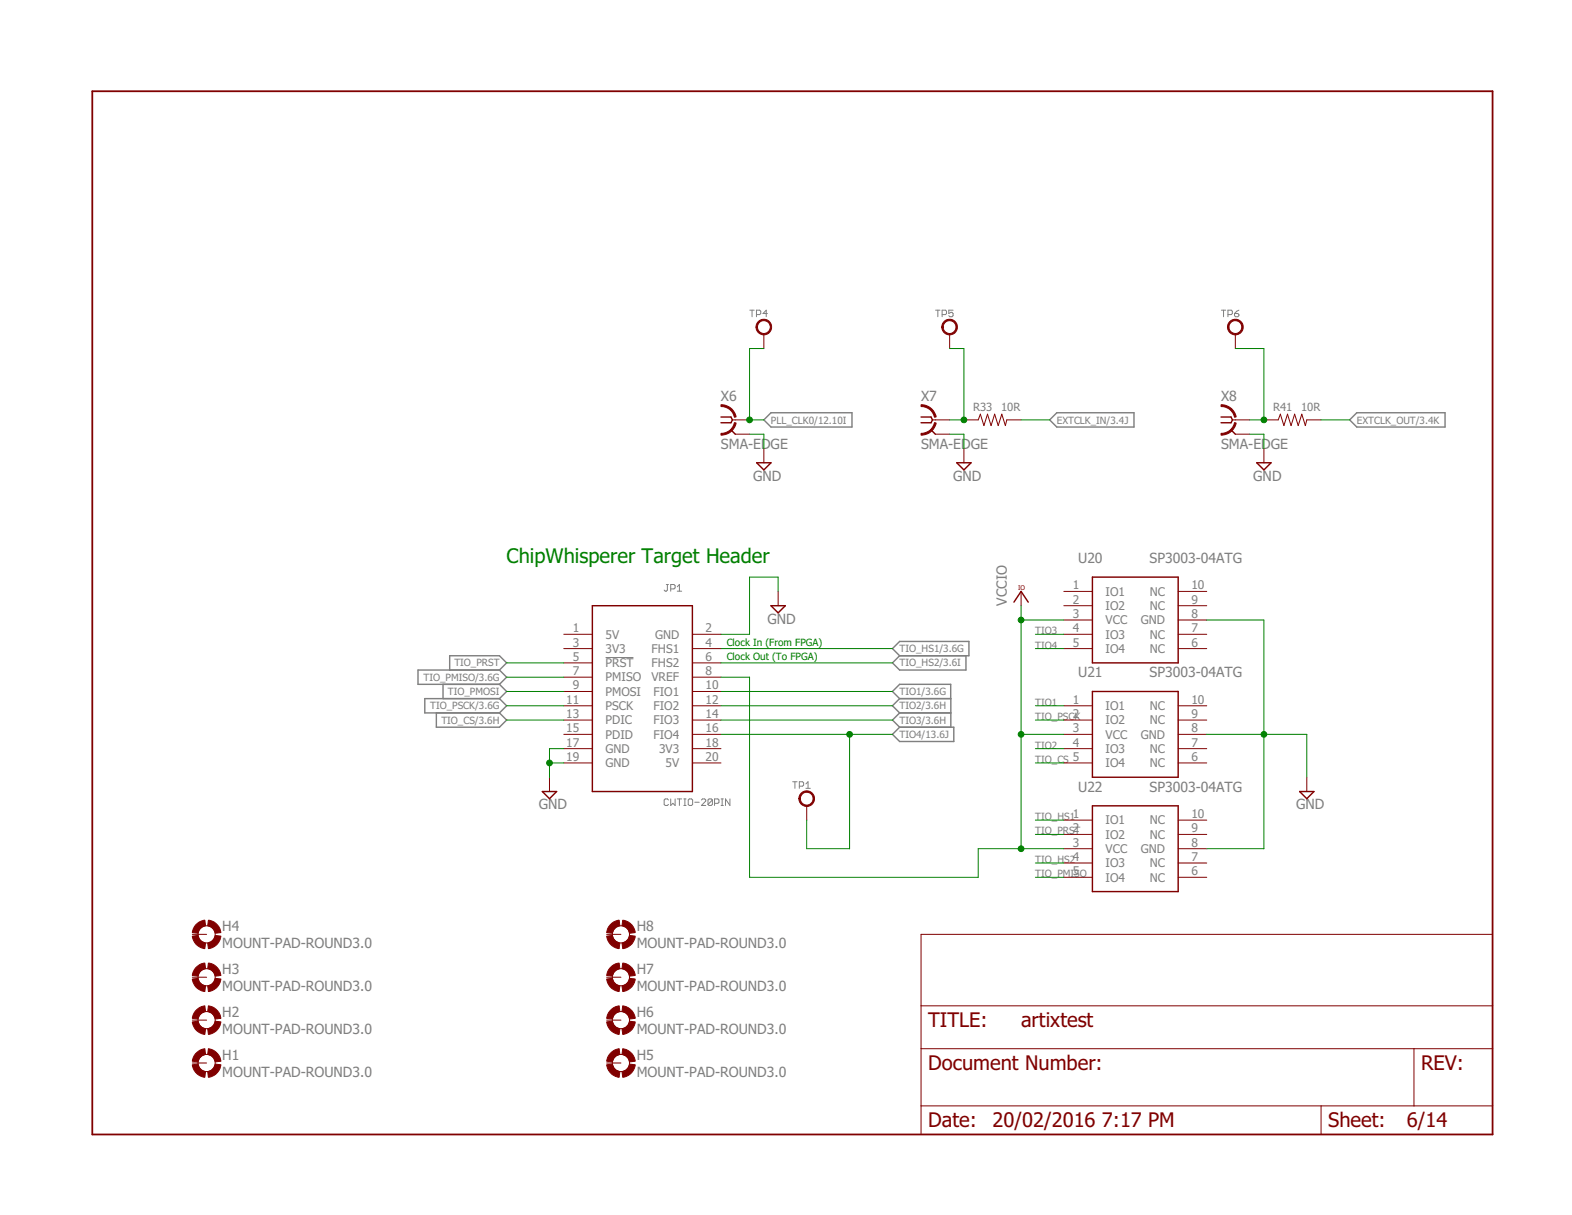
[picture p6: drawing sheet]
<svg xmlns="http://www.w3.org/2000/svg" width="279mm" height="216mm" viewBox="0 0 279 216" stroke-linecap="round" stroke-linejoin="round" font-family="sans-serif">
<g fill="none" stroke="#808080" stroke-width=".18">
<path d="M133.3 55.1h.7M133.7 55.1v1.2M134.5 55.9h.5l.2-.2v-.4l-.2-.2h-.5v1.2M136.4 55.7h-.8l.6-.6v1.2M166.3 55.1h.8M166.7 55.1v1.2M167.4 55.9h.6l.2-.2v-.4l-.2-.2h-.6v1.2M169.4 55.1h-.8v.6l.4-.2h.2l.2 .2v.4l-.2 .2h-.4l-.2-.2M217.1 55.1h.7M217.5 55.1v1.2M218.2 55.9h.6l.2-.2v-.4l-.2-.2h-.6v1.2M219.4 55.7h.6l.2 .4-.2 .2h-.4l-.2-.2z"/>
<path d="M220.2 55.1l-.8 .6M107.6 116.8h5M118.4 103.9h.4M118.6 103.9v1l-.2 .2-.4-.2M119.2 104.6h.6l.2-.1v-.4l-.2-.2h-.6v1.2M120.4 104.3l.4-.4v1.2M120.4 105.1h.8M140.9 138.9h.8M141.3 138.9v1.2M142.1 139.7h.5l.2-.2v-.4l-.2-.2h-.5v1.2M143.2 139.3l.4-.4v1.2M118.8 142.2l-.2-.2h-.4l-.2 .2v.7l.2 .2h.4l.2-.2"/>
<path d="M119.2 142v1.1l.4-.4 .4 .4v-1.1M120.4 142h.8M120.8 142v1.1M121.5 142h.4M121.5 143.1h.4M121.7 142v1.1M122.5 142h.4l.2 .2v.7l-.2 .2h-.4l-.2-.2v-.7zM123.5 142.6h.8M124.7 142.2l.2-.2h.3l.2 .2v.1l-.7 .8h.7M126.6 142.2l-.2-.2h-.4l-.2 .2v.7M126.6 142.2v.7l-.2 .2h-.4l-.2-.2M126.6 142.2l-.8 .7"/>
<path d="M127 142.7h.6l.2-.1v-.4l-.2-.2h-.6v1.1M128.2 142h.4M128.2 143.1h.4M128.4 142v1.1M129.7 142v1.1l-.8-1.1v1.1M143.2 140.1h.8"/>
</g>
<g fill="none" stroke="#808080" stroke-width=".25">
<path d="M135.8 74.6l1.2-1.3h14.4v2.6h-14.4zM187.8 73.3h13.7v2.6h-13.7l-1.2-1.3zM241.2 73.3h15.6v2.6h-15.6l-1.3-1.3zM79.9 119.1v-2.6h8.9l1.2 1.3-1.2 1.3M88.8 119.1h-14.5v2.5h14.5M88.8 119.1l1.2 1.2-1.2 1.3M158.6 115.3l1.3-1.3h12.3v2.5h-12.3zM159.9 116.5l-1.3 1.3 1.3 1.3h11.8v-2.6M77.6 126.7v2.5h11.2l1.2-1.2-1.2-1.3M78.7 121.6v2.5M88.8 124.1h-13.3v2.6h13.3M88.8 121.6l1.2 1.3-1.2 1.2"/>
<path d="M88.8 124.1l1.2 1.3-1.2 1.3M159.9 124.1l-1.3-1.2 1.3-1.3h9.1v7.6M159.9 124.1h9.1M159.9 124.1l-1.3 1.3 1.3 1.3M159.9 126.7h9.1M159.9 126.7l-1.3 1.3 1.3 1.2M159.9 129.2h9.6v2.6h-9.6l-1.3-1.3z"/>
</g>
<path d="M16.4 16.2h248.9v185.4h-248.9z" fill="none" stroke="#800000" stroke-width=".32"/>
<g fill="none" stroke="#800000" stroke-width=".18">
<path d="M135.8 59.4v2.5M168.8 59.4v2.5M219.6 59.4v2.5M130.2 74.6h3M130.7 77.2h2.5M135.8 79.7v2.5M165.7 74.6h3.1M166.2 77.2h2.6M171.3 74.6h2.6l.3-1 .7 2 .6-2 .6 2 .7-2 .6 2 .7-2 .6 2 .2-1h2.6M171.3 79.7v2.5M219.1 74.6h3M219.6 77.2h2.5"/>
<path d="M224.6 74.6h2.6l.4-1 .6 2 .6-2 .7 2 .6-2 .6 2 .7-2 .6 2 .3-1h2.5M224.6 79.7v2.5M100.2 112.7h5.1M100.2 115.3h5.1M100.2 117.8h5.1M123.1 112.7h5M123.1 115.3h5M123.1 117.8h5M138.3 105.1v2.5M181.5 105.1v2.5M189.1 112.7h5.1M189.1 115.3h5.1"/>
<path d="M189.1 105.1h5.1M189.1 107.6h5.1M189.1 110.2h5.1M209.4 112.7h5.1M209.4 115.3h5.1M209.4 105.1h5.1M209.4 107.6h5.1M209.4 110.2h5.1M97.7 138.1v2.6M100.2 120.3h5.1M100.2 122.9h5.1M100.2 125.4h5.1"/>
<path d="M100.2 128h5.1M100.2 130.5h5.1M100.2 133h5.1M100.2 135.6h5.1M123.1 120.3h5M123.1 122.9h5M123.1 125.4h5M123.1 128h5M123.1 130.5h5M123.1 133h5M123.1 135.6h5M189.1 125.4h5.1"/>
<path d="M189.1 128h5.1M189.1 130.5h5.1M189.1 133h5.1M189.1 135.6h5.1M209.4 125.4h5.1M209.4 128h5.1M209.4 130.5h5.1M209.4 133h5.1M209.4 135.6h5.1M232.3 138.1v2.6M143.4 143.2v2.5M189.1 145.7h5.1"/>
<path d="M189.1 148.3h5.1M189.1 150.8h5.1M189.1 153.4h5.1M189.1 155.9h5.1M209.4 145.7h5.1M209.4 148.3h5.1M209.4 150.8h5.1M209.4 153.4h5.1M209.4 155.9h5.1M34.2 166h2.5M34.2 173.7h2.5M107.8 166h2.6"/>
<path d="M107.8 173.7h2.6M163.7 166h101.6v35.6h-101.6zM163.7 178.7h101.6M34.2 188.9h2.5M34.2 181.3h2.5M107.8 188.9h2.6M107.8 181.3h2.6M163.7 186.4h101.6M163.7 196.5h101.6M234.8 196.5v5.1M251.3 186.4v10.1"/>
<circle cx="36.7" cy="173.7" r="1.52"/>
<circle cx="36.7" cy="166" r="1.52"/>
<circle cx="110.4" cy="173.7" r="1.52"/>
<circle cx="110.4" cy="166" r="1.52"/>
<circle cx="36.7" cy="181.3" r="1.52"/>
<circle cx="36.7" cy="188.9" r="1.52"/>
<circle cx="110.4" cy="181.3" r="1.52"/>
<circle cx="110.4" cy="188.9" r="1.52"/>
</g>
<g fill="none" stroke="#800000" stroke-width=".25">
<path d="M128.1 74.1h1.8l.3 .5-.3 .5h-1.8M129.9 76.4l.8 .8M163.7 74.1h1.8l.2 .5-.2 .5h-1.8M165.5 76.4l.7 .8M217 74.1h1.8l.3 .5-.3 .5h-1.8M218.8 76.4l.8 .8M134.5 82.2h2.5l-1.2 1.3zM170.1 82.2h2.5l-1.3 1.3zM223.4 82.2h2.5l-1.3 1.3zM105.3 107.6h17.8v33.1h-17.8zM137 107.6h2.6l-1.3 1.3zM180.2 107l1.3-1.9 1.3 1.9"/>
<path d="M194.2 102.6h15.2v15.2h-15.2zM194.2 122.9h15.2v15.2h-15.2zM96.4 140.7h2.5l-1.2 1.2zM194.2 143.2h15.2v15.2h-15.2zM231 140.7h2.5l-1.2 1.2z"/>
</g>
<g fill="#800000" stroke="#800000" stroke-width=".18">
<path d="M37 186.4a2.59 2.59 0 0 1 2.3 2.2l-1.1 .1a1.57 1.57 0 0 0-1.3-1.3z" fill-rule="evenodd"/>
<path d="M34.8 187.2a2.59 2.59 0 0 1 1.6-.8l.1 1a1.51 1.51 0 0 0-1.3 1.3l-1-.1 .1-.6z" fill-rule="evenodd"/>
<path d="M34.2 189.2l1-.1a1.46 1.46 0 0 0 1.3 1.3l-.1 1a2.52 2.52 0 0 1-2.2-2.2z" fill-rule="evenodd"/>
<path d="M36.9 190.4a1.51 1.51 0 0 0 1.3-1.3l1.1 .1a2.59 2.59 0 0 1-2.3 2.2z" fill-rule="evenodd"/>
<path d="M37 178.7a2.59 2.59 0 0 1 2.3 2.3l-1.1 .1a1.57 1.57 0 0 0-1.3-1.4z" fill-rule="evenodd"/>
<path d="M34.8 179.6a2.59 2.59 0 0 1 1.6-.9l.1 1a1.51 1.51 0 0 0-1.3 1.4l-1-.1 .1-.7z" fill-rule="evenodd"/>
<path d="M34.2 181.6l1-.1a1.46 1.46 0 0 0 1.3 1.3l-.1 1a2.52 2.52 0 0 1-2.2-2.2z" fill-rule="evenodd"/>
<path d="M36.9 182.8a1.51 1.51 0 0 0 1.3-1.3l1.1 .1a2.53 2.53 0 0 1-2.3 2.2z" fill-rule="evenodd"/>
<path d="M37 171.1a2.53 2.53 0 0 1 2.3 2.2l-1.1 .2a1.57 1.57 0 0 0-1.3-1.4z" fill-rule="evenodd"/>
<path d="M34.8 172a2.46 2.46 0 0 1 1.6-.9l.1 1a1.51 1.51 0 0 0-1.3 1.4l-1-.2 .1-.6z" fill-rule="evenodd"/>
<path d="M34.2 174l1-.2a1.46 1.46 0 0 0 1.3 1.4l-.1 1a2.52 2.52 0 0 1-2.2-2.2z" fill-rule="evenodd"/>
<path d="M36.9 175.2a1.51 1.51 0 0 0 1.3-1.4l1.1 .2a2.53 2.53 0 0 1-2.3 2.2z" fill-rule="evenodd"/>
<path d="M37 163.5a2.53 2.53 0 0 1 2.3 2.2l-1.1 .1a1.57 1.57 0 0 0-1.3-1.3z" fill-rule="evenodd"/>
<path d="M34.8 164.4a2.46 2.46 0 0 1 1.6-.9l.1 1a1.51 1.51 0 0 0-1.3 1.3l-1-.1 .1-.6z" fill-rule="evenodd"/>
<path d="M34.2 166.3l1-.1a1.51 1.51 0 0 0 1.3 1.4l-.1 1a2.52 2.52 0 0 1-2.2-2.3z" fill-rule="evenodd"/>
<path d="M38.2 166.2l1.1 .1a2.53 2.53 0 0 1-2.3 2.3l-.1-1a1.56 1.56 0 0 0 1.3-1.4z" fill-rule="evenodd"/>
<path d="M110.7 186.4a2.59 2.59 0 0 1 2.2 2.2l-1 .1a1.51 1.51 0 0 0-1.3-1.3z" fill-rule="evenodd"/>
<path d="M108.4 187.2a2.47 2.47 0 0 1 1.6-.8l.2 1a1.57 1.57 0 0 0-1.4 1.3l-1-.1 .2-.6z" fill-rule="evenodd"/>
<path d="M107.8 189.2l1-.1a1.51 1.51 0 0 0 1.4 1.3l-.2 1a2.52 2.52 0 0 1-2.2-2.2z" fill-rule="evenodd"/>
<path d="M110.6 190.4a1.46 1.46 0 0 0 1.3-1.3l1 .1a2.52 2.52 0 0 1-2.2 2.2z" fill-rule="evenodd"/>
<path d="M110.7 178.7a2.59 2.59 0 0 1 2.2 2.3l-1 .1a1.51 1.51 0 0 0-1.3-1.4z" fill-rule="evenodd"/>
<path d="M108.4 179.6a2.47 2.47 0 0 1 1.6-.9l.2 1a1.57 1.57 0 0 0-1.4 1.4l-1-.1 .2-.7z" fill-rule="evenodd"/>
<path d="M107.8 181.6l1-.1a1.51 1.51 0 0 0 1.4 1.3l-.2 1a2.52 2.52 0 0 1-2.2-2.2z" fill-rule="evenodd"/>
<path d="M110.6 182.8a1.46 1.46 0 0 0 1.3-1.3l1 .1a2.48 2.48 0 0 1-2.2 2.2z" fill-rule="evenodd"/>
<path d="M110.7 171.1a2.53 2.53 0 0 1 2.2 2.2l-1 .2a1.51 1.51 0 0 0-1.3-1.4z" fill-rule="evenodd"/>
<path d="M108.4 172a2.34 2.34 0 0 1 1.6-.9l.2 1a1.57 1.57 0 0 0-1.4 1.4l-1-.2 .2-.6z" fill-rule="evenodd"/>
<path d="M107.8 174l1-.2a1.51 1.51 0 0 0 1.4 1.4l-.2 1a2.52 2.52 0 0 1-2.2-2.2z" fill-rule="evenodd"/>
<path d="M110.6 175.2a1.46 1.46 0 0 0 1.3-1.4l1 .2a2.48 2.48 0 0 1-2.2 2.2z" fill-rule="evenodd"/>
<path d="M110.7 163.5a2.53 2.53 0 0 1 2.2 2.2l-1 .1a1.51 1.51 0 0 0-1.3-1.3z" fill-rule="evenodd"/>
<path d="M108.4 164.4a2.34 2.34 0 0 1 1.6-.9l.2 1a1.57 1.57 0 0 0-1.4 1.3l-1-.1 .2-.6z" fill-rule="evenodd"/>
<path d="M107.8 166.3l1-.1a1.56 1.56 0 0 0 1.4 1.4l-.2 1a2.52 2.52 0 0 1-2.2-2.3z" fill-rule="evenodd"/>
<path d="M111.9 166.2l1 .1a2.48 2.48 0 0 1-2.2 2.3l-.1-1a1.51 1.51 0 0 0 1.3-1.4z" fill-rule="evenodd"/>
<path d="M128.1 71.9a2.67 2.67 0 0 1 2.7 2.2h-.3a2.35 2.35 0 0 0-2.4-1.9z" fill-rule="evenodd"/>
<path d="M128.1 77a2.35 2.35 0 0 0 2.4-1.9l.3 .1a2.64 2.64 0 0 1-2.7 2.1z" fill-rule="evenodd"/>
<path d="M163.7 71.9a2.67 2.67 0 0 1 2.7 2.2h-.3a2.35 2.35 0 0 0-2.4-1.9z" fill-rule="evenodd"/>
<path d="M163.7 77a2.35 2.35 0 0 0 2.4-1.9l.3 .1a2.69 2.69 0 0 1-2.7 2.1z" fill-rule="evenodd"/>
<path d="M217 71.9a2.67 2.67 0 0 1 2.7 2.2h-.3a2.35 2.35 0 0 0-2.4-1.9z" fill-rule="evenodd"/>
<path d="M217 77a2.35 2.35 0 0 0 2.4-1.9l.3 .1a2.64 2.64 0 0 1-2.7 2.1z" fill-rule="evenodd"/>
<path d="M142.4 141a1.39 1.39 0 0 1 2.2 .2 1.39 1.39 0 0 1-.9 2.1 1.39 1.39 0 0 1-1.7-1.4h.2a1.14 1.14 0 0 1 1.6-1.1 1.14 1.14 0 0 1 .3 1.9 1.14 1.14 0 0 1-1.8-.5l-.1-.3h-.2v-.3z" fill-rule="evenodd"/>
<path d="M134.7 57.2a1.39 1.39 0 0 1 2.3 .2 1.39 1.39 0 0 1-.9 2.1 1.39 1.39 0 0 1-1.7-1.4h.2a1.15 1.15 0 0 1 1.6-1.1 1.15 1.15 0 0 1 .3 2 1.15 1.15 0 0 1-1.8-.6l-.1-.3h-.2v-.3z" fill-rule="evenodd"/>
<path d="M167.8 57.2a1.39 1.39 0 0 1 2.2 .2 1.39 1.39 0 0 1-.9 2.1 1.39 1.39 0 0 1-1.7-1.4h.2a1.14 1.14 0 0 1 1.7-.9 1.14 1.14 0 0 1 .2 1.9 1.14 1.14 0 0 1-1.8-.7l-.1-.3h-.2v-.3z" fill-rule="evenodd"/>
<path d="M218.5 57.2a1.4 1.4 0 0 1 2.3 .2 1.4 1.4 0 0 1-.9 2.1 1.4 1.4 0 0 1-1.7-1.4h.2a1.15 1.15 0 0 1 1.6-1.1 1.15 1.15 0 0 1 .3 2 1.15 1.15 0 0 1-1.8-.6l-.1-.3h-.2v-.3z" fill-rule="evenodd"/>
</g>
<g fill="none" stroke="#008000" stroke-width=".18">
<path d="M133.2 77.2h2.6v2.5M135.8 61.9h-2.6v12.7h2.6M168.8 77.2h2.5v2.5M168.8 61.9h2.5v12.7h-2.5M181.5 74.6h5.1M219.6 61.9h5v12.7h-2.5M222.1 77.2h2.5v2.5M234.8 74.6h5.1M90 117.8h10.2M128.1 115.3h30.5M128.1 117.8h30.5M138.3 105.1v-2.5h-5.1v10.1h-5.1"/>
<path d="M181.5 110.2h7.6M181.5 107.6v43.2M184 112.7h5.1M184 115.3h5.1M214.5 110.2h10.1v40.6h-10.1M90 122.9h10.2M90 125.4h10.2M90 128h10.2M90 120.3h10.2M97.7 135.6h2.5M100.2 133h-2.5v5.1M128.1 120.3h5.1v35.6h40.7v-5.1h15.2"/>
<path d="M128.1 130.5h30.5M128.1 122.9h30.5M128.1 125.4h30.5M128.1 128h30.5M151 130.5v20.3h-7.6v-5.1M181.5 130.5h7.6M184 133h5.1M184 135.6h5.1M184 125.4h5.1M184 128h5.1M214.5 130.5h17.8v7.6M184 145.7h5.1"/>
<path d="M184 153.4h5.1M184 155.9h5.1M184 148.3h5.1"/>
</g>
<g fill="#008000" stroke="#008000" stroke-width=".18">
<circle cx="97.7" cy="135.6" r=".51"/>
<circle cx="224.6" cy="130.5" r=".51"/>
<circle cx="151" cy="130.5" r=".51"/>
<circle cx="171.3" cy="74.6" r=".51"/>
<circle cx="224.6" cy="74.6" r=".51"/>
<circle cx="133.2" cy="74.6" r=".51"/>
<circle cx="181.5" cy="110.2" r=".51"/>
<circle cx="181.5" cy="130.5" r=".51"/>
<circle cx="181.5" cy="150.8" r=".51"/>
</g>
<text font-size="3.6" fill="#008000" x="90.1" y="100">ChipWhisperer Target Header</text>
<g font-size="3.6" fill="#800000">
<text x="165" y="182.5">TITLE:</text>
<text x="181.5" y="182.5">artixtest</text>
<text x="165" y="190.2">Document Number:</text>
<text x="252.6" y="190.2">REV:</text>
<text x="165" y="200.3">Date:</text>
<text x="176.4" y="200.3">20/02/2016</text>
<text x="195.8" y="200.3">7:17 PM</text>
<text x="236.1" y="200.3">Sheet:</text>
<text x="250" y="200.3">6/14</text>
</g>
<g font-size="2.5" fill="#808080">
<text x="128.1" y="71.3">X6</text>
<text x="163.7" y="71.3">X7</text>
<text x="217" y="71.3">X8</text>
<text x="128.1" y="79.7">SMA-EDGE</text>
<text x="163.7" y="79.7">SMA-EDGE</text>
<text x="217" y="79.7">SMA-EDGE</text>
<text x="133.9" y="85.4">GND</text>
<text x="169.4" y="85.4">GND</text>
<text x="222.7" y="85.4">GND</text>
<text x="191.6" y="100">U20</text>
<text x="204.3" y="100">SP3003-04ATG</text>
<text x="178.9" y="107.6" transform="rotate(-90 178.9 107.6)">VCCIO</text>
<text x="136.4" y="110.8">GND</text>
<text x="191.6" y="120.3">U21</text>
<text x="204.3" y="120.3">SP3003-04ATG</text>
<text x="95.8" y="143.8">GND</text>
<text x="191.6" y="140.6">U22</text>
<text x="204.3" y="140.6">SP3003-04ATG</text>
<text x="230.4" y="143.8">GND</text>
<text x="39.5" y="165.5">H4</text>
<text x="113.2" y="165.5">H8</text>
<text x="39.5" y="168.5">MOUNT-PAD-ROUND3.0</text>
<text x="39.5" y="173.1">H3</text>
<text x="113.2" y="168.5">MOUNT-PAD-ROUND3.0</text>
<text x="113.2" y="173.1">H7</text>
<text x="39.5" y="176.1">MOUNT-PAD-ROUND3.0</text>
<text x="113.2" y="176.1">MOUNT-PAD-ROUND3.0</text>
<text x="39.5" y="183.7">MOUNT-PAD-ROUND3.0</text>
<text x="39.5" y="180.7">H2</text>
<text x="113.2" y="183.7">MOUNT-PAD-ROUND3.0</text>
<text x="113.2" y="180.7">H6</text>
<text x="39.5" y="191.4">MOUNT-PAD-ROUND3.0</text>
<text x="39.5" y="188.3">H1</text>
<text x="113.2" y="191.4">MOUNT-PAD-ROUND3.0</text>
<text x="113.2" y="188.3">H5</text>
</g>
<g font-size="2.1" fill="#808080">
<text x="190.7" y="104.7">1</text>
<text x="190.7" y="107.3">2</text>
<text x="196.5" y="105.9">IO1</text>
<text x="204.4" y="105.9">NC</text>
<text x="211.7" y="107.3">9</text>
<text x="211.7" y="104.7">10</text>
<text x="101.8" y="112.4">1</text>
<text x="107.6" y="113.5">5V</text>
<text x="116.4" y="113.5">GND</text>
<text x="125.4" y="112.4">2</text>
<text x="190.7" y="109.8">3</text>
<text x="190.7" y="112.4">4</text>
<text x="196.5" y="108.4">IO2</text>
<text x="196.5" y="110.9">VCC</text>
<text x="196.5" y="113.5">IO3</text>
<text x="202.8" y="110.9">GND</text>
<text x="204.4" y="113.5">NC</text>
<text x="204.4" y="108.4">NC</text>
<text x="211.7" y="112.4">7</text>
<text x="211.7" y="109.8">8</text>
<text x="101.8" y="114.9">3</text>
<text x="101.8" y="117.4">5</text>
<text x="101.8" y="120">7</text>
<text x="107.6" y="116">3V3</text>
<text x="107.6" y="118.6">PRST</text>
<text x="115.8" y="116">FHS1</text>
<text x="115.8" y="118.6">FHS2</text>
<text x="125.4" y="114.9">4</text>
<text x="125.4" y="117.4">6</text>
<text x="125.4" y="120">8</text>
<text x="190.7" y="114.9">5</text>
<text x="196.5" y="116">IO4</text>
<text x="204.4" y="116">NC</text>
<text x="211.7" y="114.9">6</text>
<text x="100.6" y="125.1">11</text>
<text x="101.8" y="122.5">9</text>
<text x="107.6" y="121.1">PMISO</text>
<text x="107.6" y="123.6">PMOSI</text>
<text x="115.8" y="121.1">VREF</text>
<text x="116.1" y="123.6">FIO1</text>
<text x="125.4" y="122.5">10</text>
<text x="125.4" y="125.1">12</text>
<text x="190.7" y="125.1">1</text>
<text x="211.7" y="125.1">10</text>
<text x="100.6" y="127.6">13</text>
<text x="100.6" y="130.1">15</text>
<text x="107.6" y="126.2">PSCK</text>
<text x="107.6" y="128.7">PDIC</text>
<text x="107.6" y="131.3">PDID</text>
<text x="116.1" y="126.2">FIO2</text>
<text x="116.1" y="128.7">FIO3</text>
<text x="116.1" y="131.3">FIO4</text>
<text x="125.4" y="127.6">14</text>
<text x="125.4" y="130.1">16</text>
<text x="190.7" y="127.6">2</text>
<text x="190.7" y="130.1">3</text>
<text x="196.5" y="126.2">IO1</text>
<text x="196.5" y="128.7">IO2</text>
<text x="196.5" y="131.3">VCC</text>
<text x="202.8" y="131.3">GND</text>
<text x="204.4" y="128.7">NC</text>
<text x="204.4" y="126.2">NC</text>
<text x="211.7" y="130.1">8</text>
<text x="211.7" y="127.6">9</text>
<text x="100.6" y="132.7">17</text>
<text x="100.6" y="135.2">19</text>
<text x="107.6" y="133.8">GND</text>
<text x="107.6" y="136.3">GND</text>
<text x="117.1" y="133.8">3V3</text>
<text x="118.3" y="136.3">5V</text>
<text x="125.4" y="132.7">18</text>
<text x="125.4" y="135.2">20</text>
<text x="190.7" y="132.7">4</text>
<text x="190.7" y="135.2">5</text>
<text x="196.5" y="133.8">IO3</text>
<text x="196.5" y="136.3">IO4</text>
<text x="204.4" y="136.3">NC</text>
<text x="204.4" y="133.8">NC</text>
<text x="211.7" y="135.2">6</text>
<text x="211.7" y="132.7">7</text>
<text x="190.7" y="145.4">1</text>
<text x="190.7" y="147.9">2</text>
<text x="196.5" y="146.5">IO1</text>
<text x="196.5" y="149">IO2</text>
<text x="204.4" y="149">NC</text>
<text x="204.4" y="146.5">NC</text>
<text x="211.7" y="147.9">9</text>
<text x="211.7" y="145.4">10</text>
<text x="190.7" y="150.4">3</text>
<text x="190.7" y="153">4</text>
<text x="190.7" y="155.5">5</text>
<text x="196.5" y="151.6">VCC</text>
<text x="196.5" y="154.1">IO3</text>
<text x="202.8" y="151.6">GND</text>
<text x="204.4" y="154.1">NC</text>
<text x="211.7" y="155.5">6</text>
<text x="211.7" y="153">7</text>
<text x="211.7" y="150.4">8</text>
<text x="196.5" y="156.6">IO4</text>
<text x="204.4" y="156.6">NC</text>
</g>
<g font-size="2" fill="#808080">
<text x="172.9" y="73.1">R33</text>
<text x="177.9" y="73.1">10R</text>
<text x="226.3" y="73.1">R41</text>
<text x="231.2" y="73.1">10R</text>
</g>
<g font-size="1.8" fill="#808080">
<text x="137" y="75.3">PLL_CLK0/12.10I</text>
<text x="187.8" y="75.3">EXTCLK_IN/3.4J</text>
<text x="241.2" y="75.3">EXTCLK_OUT/3.4K</text>
<text x="184" y="112.7">TIO3</text>
<text x="80.8" y="118.4">TIO_PRST</text>
<text x="159.9" y="115.9">TIO_HS1/3.6G</text>
<text x="159.9" y="118.4">TIO_HS2/3.6I</text>
<text x="184" y="115.3">TIO4</text>
<text x="75.3" y="121">TIO_PMISO/3.6G</text>
<text x="79.6" y="123.5">TIO_PMOSI</text>
<text x="159.9" y="123.5">TIO1/3.6G</text>
<text x="184" y="125.4">TIO1</text>
<text x="76.5" y="126">TIO_PSCK/3.6G</text>
<text x="78.5" y="128.6">TIO_CS/3.6H</text>
<text x="159.9" y="126">TIO2/3.6H</text>
<text x="159.9" y="128.6">TIO3/3.6H</text>
<text x="159.9" y="131.1">TIO4/13.6J</text>
<text x="184" y="127.9">TIO_PSCK</text>
<text x="184" y="133">TIO2</text>
<text x="184" y="135.6">TIO_CS</text>
<text x="184" y="145.7">TIO_HS1</text>
<text x="184" y="148.3">TIO_PRST</text>
<text x="184" y="153.3">TIO_HS2</text>
<text x="184" y="155.9">TIO_PMISO</text>
</g>
<g font-size="1.8" fill="#008000">
<text x="129.2" y="117.3">Clock Out (To FPGA)</text>
<text x="129.2" y="114.7">Clock In (From FPGA)</text>
</g>
<text font-size="1.1" fill="#800000" x="181" y="104.8">IO</text>
</svg>
